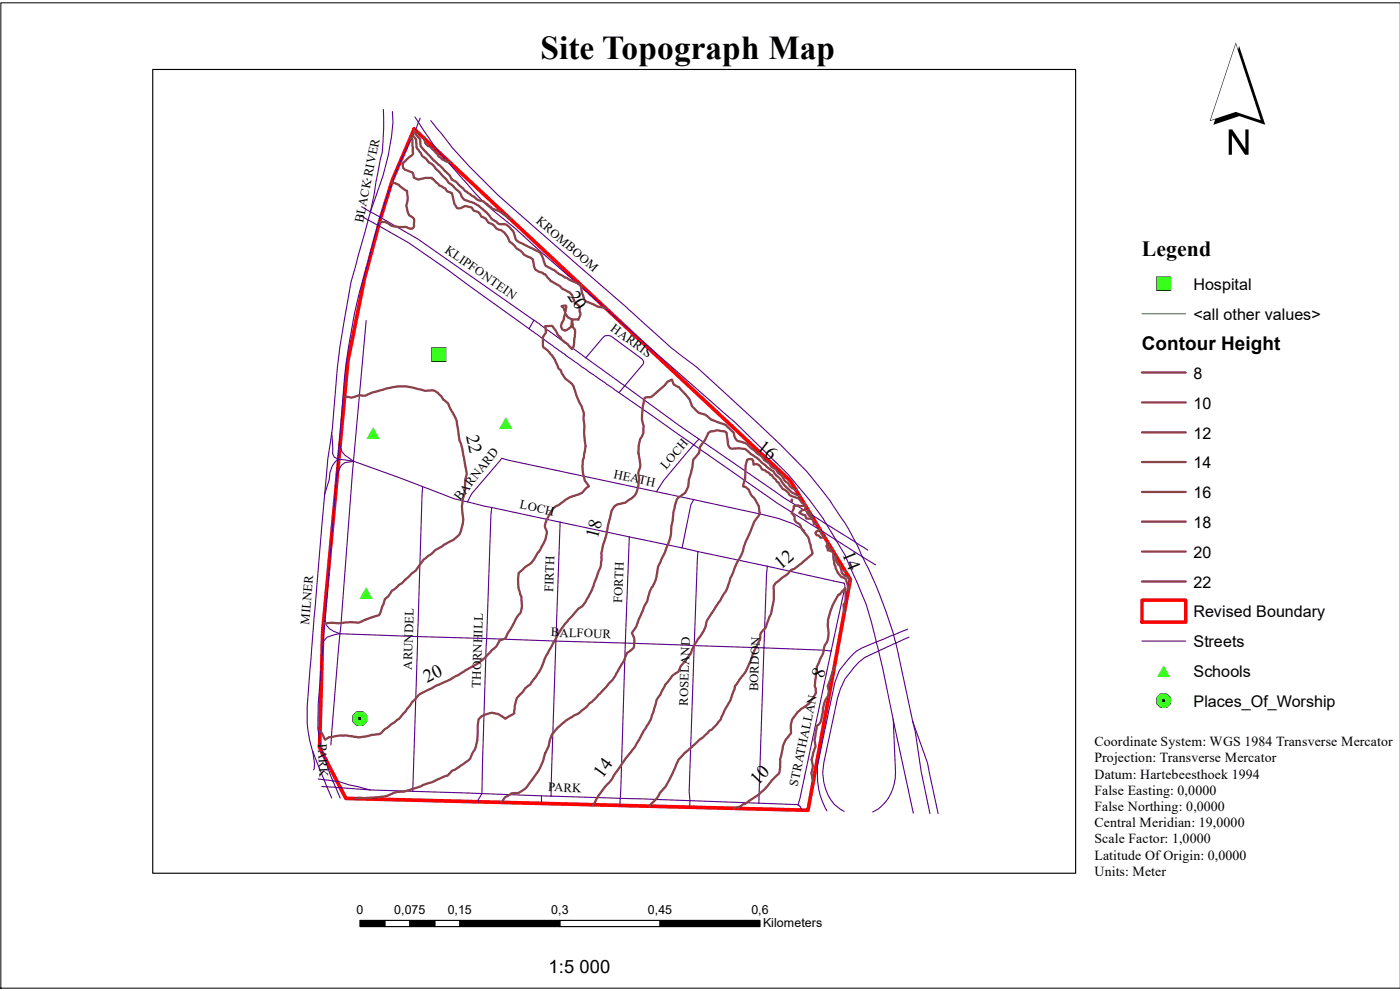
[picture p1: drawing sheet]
<svg xmlns="http://www.w3.org/2000/svg" width="420mm" height="297mm" viewBox="0 0 420 297" stroke-linecap="round" stroke-linejoin="round" font-family="sans-serif">
<path d="M419.9 .8h-419.6v295.5h419.6" fill="none" stroke="#000" stroke-width=".3"/>
<path d="M124.2 38.7l112.9 105.5 17.9 29.6-12.7 69.1-138.6-3.5-7.9-15.3 1-34.7 7.5-81 5-24.9 4.8-17.8 3.6-11.8z" fill="none" stroke="#f00" stroke-width="1.1"/>
<path d="M185.6 117.7l22.4 15.7M106 138.3l20.8 7.6M100.9 143.1l-3.4 42.8M204.6 164.3l-15.9-3.3-1.1 31.8M250 174.2l3.2 .7M93.8 225.3l.5 3.7-.2 1.8M97.2 233.8l.9 2.1M100.7 236.1l-.9-2 2.2 .4 8.9 2.3" fill="none" stroke="#580096" stroke-width=".34"/>
<circle cx="101.4" cy="137.6" r=".17" fill="#580096"/>
<g fill="none" stroke="#580096" stroke-width=".34">
<path d="M115 32.9l.1 2.6a66.5 66.5 0 0 1-2.3 18.9l-.6 4-1.1 5.1M117.7 33.4a48.3 48.3 0 0 1-1.3 13.3l-1.5 5.9-3.8 10.9M124.5 35.1l1 1.6M125.5 36.7l-.9 2.3a142.2 142.2 0 0 0-10.5 26.1M125.5 36.7l1.7 2.6a61.3 61.3 0 0 0 7.7 9.9l3.3 3.8a86.5 86.5 0 0 0 16.1 15.2l7.2 6.7 59 51.8 15.8 15.5 6.5 7.7 4 5.5 1 1.8M126 35.4l-.5 1.3M129.2 36.2l2.1 2.7a164.5 164.5 0 0 0 22.3 23.3l39.4 34.6a158.9 158.9 0 0 0 16.1 13.4 648.5 648.5 0 0 1 33 31.3 122.6 122.6 0 0 1 14.5 21.2M110.1 53.5l.1 .5M108 64.5l2.4 1.5M108.5 62l2.6 1.5M110.4 66l-5.2 18.7-1.1 6.3a266.4 266.4 0 0 0-4.6 38.7M110.4 66l2.9 1.6"/>
<path d="M111.1 63.5l-.7 2.5M111.1 63.5l3 1.6M113.3 67.6l-2.6 10a173.7 173.7 0 0 0-7.4 35.9l-1.5 19.4M113.3 67.6l9.3 5.2 11.9 8.2 24.2 17.6M114.1 65.1l-.8 2.5M114.1 65.1l11.3 6.6 34.7 24.3M109.8 96.1l-3.8 42.2M158.7 98.6l15.9 11.5 11 7.6 1.8-2M160.1 96l15.6 11.3M160.1 96l-1.4 2.6M175.7 107.3l11.7 8.4M175.7 107.3l5.2-6.1a2.24 2.24 0 0 1 2.3-.4l9.3 6.8 .6 .8-.1 .7-5.6 6.6"/>
<path d="M187.4 115.7l22.3 16M99.5 129.7a156.6 156.6 0 0 0-2.1 18.5M99.5 129.7l.2 6.2 .6 1.2 1.1 .5M101.4 137.6l-.5 5.5 .9-2.5 .7-1.1 1-.8 2.5-.4M101.4 137.6a7.7 7.7 0 0 0-2.7 6.3l-1.3 4.3M101.4 137.6l4.6 .7M101.4 137.5v.1M101.8 132.9a6.6 6.6 0 0 0 4 5.2l.2 .2M101.8 132.9l-.4 4.7M106 138.3l-4.1 51.7M208 133.4l-9 10.7-2.1 3.3M208 133.4l25 17.4 17.7 11.1"/>
<path d="M209.7 131.7l-1.7 1.7M209.7 131.7a462.2 462.2 0 0 0 38.1 25.5M97.4 148.2l-4.7 55.8a69.3 69.3 0 0 0-.3 15.1l1.2 5.8 3.6 8.9M140.2 150.5l7.3 1.7M140.2 150.5a37.8 37.8 0 0 1-7.9-2.5l-5.5-2.1-1.6 45M147.5 152.2l-.3 2-1.2 37.3M147.5 152.2l20.5 4.4M168 156.6l-1.3 35.6M168 156.6l20.7 4.4M196.9 147.4l-46.4-10-9 10.6-1.3 2.5M196.9 147.4l11.1 2.4M208 149.8l-.8 1.6-2.6 12.9 4.7 1.1"/>
<path d="M208 149.8l25.5 5.7 4.4 1.6 3.4 1.9M247.8 157.2l2.9 4.7M247.8 157.2l8.8 5.5M209.3 165.4l-1.1 28.2M209.3 165.4l20.8 4.4M230.1 169.8l-1 24.4M230.1 169.8l19.9 4.4M250.7 161.9a83.7 83.7 0 0 1 7 14.2 86.3 86.3 0 0 1 5.1 16.4M250.7 161.9l8 5.1M253.2 174.9l.2 .7-.1 1.1-4 18.5M256.6 162.7l2.1 4.3M256.6 162.7l3.7 2.2"/>
<path d="M258.6 166.9l.2 .2M258.7 167a122.6 122.6 0 0 1 9.3 23.3v.1M258.7 167l3.9 2.4M97 192.3l-1.6 19.1a39.5 39.5 0 0 0 2.8 18.5l1.6 4.2-2.6-.3M101.9 190l-.5-.2a6.5 6.5 0 0 1-3.3-2.2l-.6-1.7-.5 6.4M101.9 190l-2.7 33.4M101.9 190l23.3 .9M101.9 190l-3.8 1-1.1 1.3M125.2 190.9l-1.4 46.4M125.2 190.9l20.8 .6M146 191.5l-1.5 46.4M146 191.5l20.7 .7"/>
<path d="M166.7 192.2l-1.4 46.5M166.7 192.2l20.9 .6M187.6 192.8l-1.6 46.6M187.6 192.8l20.6 .8M208.2 193.6l-1.5 43.7 .2 2.8M208.2 193.6l20.9 .6M229.1 194.2l-1.5 46.6M229.1 194.2l20.2 1M249.3 195.2l-9.9 46.1M262.8 192.5l-4.2 1.7a15.2 15.2 0 0 0-5.5 5.1l-1.4 1.7-1.3 3.7-5.3 25.1a22.2 22.2 0 0 0 2.9 13.3M262.8 192.5l.7 2.7M263.5 195.2a15.4 15.4 0 0 0-8.5 6.3l-1.6 2.1-1.3 2.9-.9 2.7-4.1 19.5a14.8 14.8 0 0 0 3.2 12.5l2.9 2.1"/>
<path d="M263.5 195.2l4.4 20.6M268 190.4l-5.2 2.1M268 190.4l.7 2.4M268.7 192.8l5 23.5M268.7 192.8l-5.2 2.4M272.2 188.7l-4.2 1.7M272.6 191l-3.9 1.8M267.9 215.8l.7 15.7a12.6 12.6 0 0 1-6.9 11.9M267.9 215.8l6 28M273.7 216.3l.8 3.1 1.8 12 2.6 12.6M273.7 216.3l4.5 12.8 3.2 14.9M95.4 233.5l1.8 .3"/>
<path d="M96.5 235.8l1.6 .1M98.1 235.9l2.6 .2M98.1 235.9l1.4 3.4M100.7 236.1l10.2 .7 12.9 .5M100.7 236.1l1.3 3.2M123.8 237.3l20.7 .6M144.5 237.9l-1.1 1.8v.7M144.5 237.9l17.9 .7M162.4 238.6v2.3M162.4 238.6l2.9 .1M165.3 238.7l20.7 .7M186 239.4l20.9 .7"/>
<path d="M186 239.4l-.1 2.1M206.9 240.1l20.7 .7M206.9 240.1v1.9M227.6 240.8l11.8 .5M239.4 241.3l.6 .6 .6 1"/>
</g>
<path d="M168.4 91.8l.9-.2 .6 .2-.4 1.8-.5-1.3zM237.4 149.8l.2 .1-.1 .4z" fill="none" stroke="#894444" stroke-width=".68"/>
<circle cx="253.5" cy="171.3" r=".34" fill="#894444"/>
<g fill="none" stroke="#894444" stroke-width=".68">
<path d="M124.1 39h.2v.8l.6 .7a2.65 2.65 0 0 1 1.2 2.7 5.7 5.7 0 0 0 1.8 2.6l1.9 2 5 4.7 .8 1.4a4.8 4.8 0 0 1 2.4 1.9l1.5 1.5 4 2.7a3.8 3.8 0 0 1 2.6 1.2l1.4 1.3a11.1 11.1 0 0 1 4.7 2.6l.9 .5M125.4 39.8l.3 .3M117.4 54.6l2.2 .8 2.5 1.8 .1 3.3a2.71 2.71 0 0 0 0 2.6l.6 1.5a1.87 1.87 0 0 1 1.3 2.6l.1 .6-.2 .4-.5 .4-.7-.1a3.9 3.9 0 0 0-3.2-.4l-2.1-.4a4.3 4.3 0 0 0-3.7-1.2M123 41.5l.5 .1 .2 .2 .1 2.3a2.74 2.74 0 0 1-.3 2.5l-2.8 2.4 .2 1.4 .6 .5 2.3 .9 .3 1.5 1.1 .5 2.3-.5h2l.1 .4 .4 .1 1.8 1.8 1.7 .9 .5 .8 1.6 .7 .4 1.8a4.1 4.1 0 0 0 1 2.5 2.78 2.78 0 0 0 2.5-.5 2.47 2.47 0 0 1 2.6 1.4l1.6 .6a2.48 2.48 0 0 0 2 1.8l.9 1.2a3.2 3.2 0 0 1 2.3 1.7 5.5 5.5 0 0 1 3.9 4l1.1 .8a4.5 4.5 0 0 0 2.2 1.9 4.3 4.3 0 0 0 2.9 2l.9 .6 .2 2a2.99 2.99 0 0 0 2.6 2l.4 .4h.4a9.4 9.4 0 0 0 4.4 3.6l.8 .8 2.3 1.2 .5 .6 .9 2.5 1.1 .6 .3 .5v1.5l.3 .8-.6 1.6-2-.1-1.2-.7-.8-1.1-.4 1.8-.6 1-.3 1 .4 .9 .9 .5 .9-.6 1.1-.8v-1.9l.2 1.9a2.43 2.43 0 0 1 .7 2.9l-.3 3.1-.6 .9-1.3-1.6-1.8-1.3-.2-.6a4.6 4.6 0 0 1-1.7-2.4l-.9-1.1-2.1 .1 .3 1.8-.2 .3a2.98 2.98 0 0 0-.8 3.2v.7l.3 .4a11.4 11.4 0 0 1 4.4 6.2l.7 .7 .2 .7 1.5 2a5.2 5.2 0 0 1 2.7 4l.7 1.8a11.7 11.7 0 0 1 1.8 4.6l.3 7.7a6.6 6.6 0 0 1-.2 4.2l-.1 1.2-.3 .5a9.8 9.8 0 0 0 1.8 8l-1.1 .9a6.1 6.1 0 0 1-4 2.2l-1.8 .9-2.5 1.8a4.1 4.1 0 0 0-2.2 2.2l-1.2 2.3-.4 1.7a5.3 5.3 0 0 1-.9 6 2.78 2.78 0 0 1-1.3 2 8.3 8.3 0 0 1-3.7 4.2l-2 1.8v4.1l.5 1.9a4.9 4.9 0 0 1 .5 3.1l-.1 1.7a1.79 1.79 0 0 1-.9 1.7l-3.2 5.5-.7 1.7-1.8 .5-.3 .6a4.2 4.2 0 0 1-2 2.3l-.7 .9a17 17 0 0 1-6.5 4.8 60.8 60.8 0 0 1-10.4 5.5l-1.4 .7a8.8 8.8 0 0 0-4.5 3.4l-4.4 5.5-4.1 2.9a3.7 3.7 0 0 1-4 1.7 11.7 11.7 0 0 1-7.2 .3l-2-.1-3.6 .5-1.2 .8-1-2-.5-.5M123.5 40.3l1.3 1.5v.7a3.7 3.7 0 0 0 1 3l.8 1.2 1.2 .9a4.1 4.1 0 0 0 2 1.9l3.9 4.1a5.2 5.2 0 0 0 2.2 2.2l2.1 2a3.3 3.3 0 0 0 1.5 2.2 13.4 13.4 0 0 1 8.2 5.8l1.2 .7a2.74 2.74 0 0 0 2.7 .7 6.2 6.2 0 0 1 3.1 4.6l.8 .8 5 2.3a3.5 3.5 0 0 1 2.6 3.3l.7 1.6 2.5 1.2 1.2 1.1 2 1.1 4 1.9a1.57 1.57 0 0 1 .9 1.8l.1 .9 .6 1.5a1.54 1.54 0 0 0 1.5 1.4l2.3 1.1 2.8 .6M127.2 41.4l.1 .4a2.14 2.14 0 0 0 1.9 2.3l2 2a4.5 4.5 0 0 0 2.2 1.9l.1 .3 1.4 .4M103.4 118.9l.9 .1a2.34 2.34 0 0 0 2.3-.1l1.6-.4a3.5 3.5 0 0 0 3.2-.7l3.2-.9a15.5 15.5 0 0 1 11-.2l.9 .2a3.9 3.9 0 0 0 3 .1l.7 .1 1.1 .7 2 2.2a3.2 3.2 0 0 1 1.7 2.4l.6 1.1a9.2 9.2 0 0 1 1.7 4.5 21.9 21.9 0 0 0 1.4 6.6l.9 5.3a6.3 6.3 0 0 1-.1 4.3l-.1 3.4a16.4 16.4 0 0 0-.5 8.2 7 7 0 0 1-3.2 6.2 43.5 43.5 0 0 0-8.7 5.8l-1.4 2a4.1 4.1 0 0 1-2.1 2.1l-2.9 3-3.1 2.2-1 1.7-1.1 .9-1.3 4-.6 .8-3.9 1.4a4.5 4.5 0 0 1-4.1 .6l-4 .4-2-.2-2.5 .2M238.8 146.9l-.4-.2a3.3 3.3 0 0 1-2-1.8 3.2 3.2 0 0 1-1.8-2.2l-1.2-.9a2.32 2.32 0 0 0-1.9-1.7l-.1-.1a3.6 3.6 0 0 0-2.1-2 4.6 4.6 0 0 0-2.4-2.2l-1.4-1.2a5.8 5.8 0 0 0-4.3-2.4 3.3 3.3 0 0 1-1.1-2.4 8.2 8.2 0 0 0-4.6-3.1l-2.2-.9a6.8 6.8 0 0 0-3.8-2.1l-1-.9a3.9 3.9 0 0 1-1.6-3l-3.3-3.8a2.63 2.63 0 0 1-2.1-2.2l-1.3 .7-.9 1.1-2.5 2.2a2.59 2.59 0 0 1-2.6 1.3l-.7 .1-.3 .4-.4 2.2a12.1 12.1 0 0 0 .3 6l-.1 .5a3.9 3.9 0 0 1-1 3.5 9.2 9.2 0 0 0-.1 6v.3a5.5 5.5 0 0 1-.5 3.7 10.8 10.8 0 0 1-1.1 6.8l-1.6 1.2a3 3 0 0 1-2.3 1.2 3.5 3.5 0 0 0-3.2 3l-1.7 7.7a13.9 13.9 0 0 0-1.1 6.1 9.5 9.5 0 0 1-1.1 4.3 29 29 0 0 1-4.7 9.7 5.9 5.9 0 0 0-2.6 2.5 35.1 35.1 0 0 0-6.7 9.8 26.3 26.3 0 0 0-3.1 6.4l-2.4 3.6a4.4 4.4 0 0 1-2.3 2.3l-1 1.4a5.6 5.6 0 0 0-2.1 4.8l-.1 1.2-2.7 1.7a5.3 5.3 0 0 0-6-1.3 3.1 3.1 0 0 0-2.1 1.6l-.2 2a15.1 15.1 0 0 1-2.6 10l-4.2 2.9-.9 .4-1.3 1.4-8.7 3.5a20.2 20.2 0 0 1-6.5 1.4l-1.2 .4a16.3 16.3 0 0 1-7.8 1.4h-2.6l-1 .3M239.9 148.9a10.3 10.3 0 0 1-4.4-3.2l-.9-1a4.5 4.5 0 0 0-1.8-2.2 3.2 3.2 0 0 0-2.1-1.9l-3.2-2.9-2.6-1.9a2.7 2.7 0 0 0-2.7-1.3l-2.6 .1a1.77 1.77 0 0 1-1.3-2l-.4-2.4a.87 .87 0 0 0-.9-.9 6 6 0 0 0-3.5 0l-1.1 .5-.9 2a5.8 5.8 0 0 0-1.9 4.1l-.9 1a3.4 3.4 0 0 0-1 3.1l-1.1 3.8a5.4 5.4 0 0 1-3 5.3l-.6 .7-.2 .8a15.3 15.3 0 0 0-1 5.5l-.4 1.6a12.3 12.3 0 0 1-.9 5l-1.1 3-2 4.2a13.7 13.7 0 0 1-1.7 6.1l-.8 1.2a14.2 14.2 0 0 1-1.8 5l-1.6 3.7a8.1 8.1 0 0 1-2 3.9 5.6 5.6 0 0 1 .5 4.4l-1 1a3.4 3.4 0 0 0-1.7 2.6l-1.4 2.4a25 25 0 0 1-6.4 8.1l-1.9 2.1-.9 .5-.6 .9-2.4 2a19.4 19.4 0 0 0-8.2 6.4l-.4 1.1a10.6 10.6 0 0 1-1.6 4.5 19.7 19.7 0 0 1-4.8 9.2l-.6 .8a4.6 4.6 0 0 1-4.6 2.1l-1.2 .7a4.1 4.1 0 0 0-1.9 2M241.2 151.1l-.6-.3a2.73 2.73 0 0 0-2.3-1.8l-1.5-.6a3.9 3.9 0 0 0-2.1-1.8l-1.2-1.9-.6-.3-1.4-2-.5-.1-.3-.5-1.2-.7-1-.4a2.03 2.03 0 0 0-2.5-1.4l-.1-1.1-.3-.5-1.5 .1a15.7 15.7 0 0 0-.6 5.9l-.6 2.1 .6 .2a2.67 2.67 0 0 1 1.6 2.2l.4 .5a5.9 5.9 0 0 1 2.3 4.8 1.4 1.4 0 0 1-.8 1.8l-.8 1.2-2.9 7a21.1 21.1 0 0 1-2.7 6.3l-1.6 4a12.6 12.6 0 0 1-2.4 5.1l-3.1 4.8a7.4 7.4 0 0 0-1.9 4.2l-1.4 2.6-1.7 2.4a18.6 18.6 0 0 1-2.8 5.1l-.2 .2a7.1 7.1 0 0 0-2.2 3.3 6 6 0 0 0-3 3l-.8 .8-1.4 3-1.2 1.5-.9 3.5a14.4 14.4 0 0 1-2.2 4.7l-.8 1.2a33 33 0 0 1-5.9 9l-2.5 3.6-1.1 1.9-1.2 1.3a23.1 23.1 0 0 0-3.9 5.7l-.6 .6M242.3 152.8l-.2 1 .6 .8 1 .5M242.8 153.6v.2l.5 .5"/>
<path d="M245 157.2h-.9l-.2-1-.4-.6-1.7-.1-.3-1-1.8-.7 .9-.9 .9-.1 .2-1-.3-.1h-1.8l-.4-.2-1.2 .3 .1 .6-.7 1.4 1 1.2-.1 .8 .5 .8a2.47 2.47 0 0 1 1.8 2.2l.8 1a7 7 0 0 1 1.8 4.4l.5 1.6-.2 .4-5.2 4.3a3.7 3.7 0 0 0-2.3 1.8l-2.3 1.7a2.78 2.78 0 0 0-1.6 3.2 23 23 0 0 1-2.2 10.2l-.4 .9a3.2 3.2 0 0 0-1.6 3.5l-2 4a21.7 21.7 0 0 1-4.4 8.4l-1.1 1.6-.1 .8-.5 1.2a21.2 21.2 0 0 1-2.7 5.6l-.1 .4a12.7 12.7 0 0 1-3.5 4.9l-.7 .4-2 2-5.4 4.6-.9 1.1a6.7 6.7 0 0 0-2.2 3.8l-.8 1.7a15.7 15.7 0 0 1-3.7 5.7l-.8 1.3-2.2 2.5M245.7 158.4l-.1 .7-.6 .2-.5 .5 .4 .7h.7l.5 .7 1.4 .1M246.2 159.4l-.1 .4 .9 .7M248.2 162.5l-.4 1.3 .5 .7v.5a1.85 1.85 0 0 1 1.7 .8 9.6 9.6 0 0 0 1.5 6.2l.8 1 1.4 .6 .7 3.3M248.7 163.3l-.2 .5 .4 .6 .6 .4M250.6 166.6a3.3 3.3 0 0 0 1.4 3.2l.3 1.2a2.43 2.43 0 0 0 2 2l.6 1.6M253.2 183.8l-.1-.4a3.7 3.7 0 0 1 .4-3v-4.1l-1.6 1.9h-.4l-.9 1.6a14.9 14.9 0 0 0-2.1 10l-.1 1.1a5.2 5.2 0 0 1-1.2 2.9v.4a6.4 6.4 0 0 1-1.3 3.6l-.3 1a2.87 2.87 0 0 0-.6 2.4l-.2 .6a13.2 13.2 0 0 0-.2 5.1l.1 .9-1.3 2a7.8 7.8 0 0 1-3.1 2.7 8.7 8.7 0 0 0-3.1 4.9v.4a2.81 2.81 0 0 1-.7 3 7.7 7.7 0 0 0-2 4.9l-.5 2.1a9.2 9.2 0 0 1-.5 4.2l-1.8 1.8a22.4 22.4 0 0 1-8.8 7.4l-.8 .6-2 .5M250.2 200l-1.9 5.8a3.9 3.9 0 0 1-.8 4.2l-.7 2.5-.3 2.3a3.4 3.4 0 0 1-1.5 3l-.7 4 .3 2-.7 1.9-.5 2.1 .1 .4a4.9 4.9 0 0 1-.1 3.6l.5 2.7"/>
</g>
<path d="M45.8 20.8h276.8v241h-276.8z" fill="none" stroke="#000" stroke-width=".34"/>
<path d="M342.5 94.1h13.1" fill="none" stroke="#00ad90" stroke-width=".34"/>
<path d="M342.5 111.7h13.1M342.5 120.7h13.1M342.5 129.6h13.1M342.5 138.5h13.1M342.5 147.5h13.1M342.5 156.4h13.1M342.5 165.4h13.1M342.5 174.3h13.1" fill="none" stroke="#894444" stroke-width=".68"/>
<path d="M342.5 179.9h13.1v6.6h-13.1z" fill="none" stroke="#f00" stroke-width="1"/>
<path d="M342.5 192.2h13.1" fill="none" stroke="#580096" stroke-width=".34"/>
<g fill="#000" stroke="#000" stroke-width=".34">
<path d="M108 276h7.4v1.8h-7.4z" fill-rule="evenodd"/>
<path d="M122.9 276h7.5v1.8h-7.5z" fill-rule="evenodd"/>
<path d="M137.9 276h30v1.8h-30z" fill-rule="evenodd"/>
<path d="M198 276h29.9v1.8h-29.9z" fill-rule="evenodd"/>
</g>
<path d="M115.4 276h7.5v1.8h-7.5zM130.4 276h7.5v1.8h-7.5zM167.9 276h30.1v1.8h-30.1z" fill="none" stroke="#000" stroke-width=".34"/>
<text font-size="48.1" x="362.7" y="46.4">´</text>
<text font-size="10" x="162.1" y="17.8">Site Topograph Map</text>
<text font-size="6.5" x="342.5" y="76.7">Legend</text>
<g font-size="6.4" fill="#0f0">
<text x="129.4" y="108.5">&quot;</text>
<text x="105.7" y="217.5">&amp;</text>
</g>
<g font-size="6.4">
<text x="129.4" y="108.6">)</text>
<text x="105.7" y="217.5">:</text>
</g>
<g font-size="6.4" fill="#5f0">
<text x="109.7" y="131.5">#</text>
<text x="149.5" y="128.7">#</text>
<text x="107.6" y="179.5">#</text>
</g>
<g font-size="6.3" fill="#0f0">
<text x="346.9" y="87.3">&quot;</text>
<text x="346.9" y="212.3">&amp;</text>
</g>
<g font-size="6.3">
<text x="346.9" y="87.4">)</text>
<text x="346.9" y="212.4">:</text>
</g>
<text font-size="6.3" fill="#5f0" x="346.9" y="202.9">#</text>
<text font-size="5.7" x="342.5" y="105">Contour Height</text>
<g font-size="5.6">
<text x="170.1" y="88.6" transform="rotate(57 170.1 88.6)">20</text>
<text x="139.8" y="130.7" transform="rotate(79 139.8 130.7)">22</text>
<text x="226.8" y="134.6" transform="rotate(39 226.8 134.6)">16</text>
<text x="179.3" y="161.6" transform="rotate(-76 179.3 161.6)">18</text>
<text x="252.6" y="166.1" transform="rotate(68 252.6 166.1)">14</text>
<text x="234.2" y="171" transform="rotate(-40 234.2 171)">12</text>
<text x="246.9" y="203.6" transform="rotate(-71 246.9 203.6)">8</text>
<text x="128.1" y="204.7" transform="rotate(-27 128.1 204.7)">20</text>
<text x="180.7" y="233.5" transform="rotate(-54 180.7 233.5)">14</text>
<text x="227.2" y="235.7" transform="rotate(-46 227.2 235.7)">10</text>
</g>
<g font-size="5.5">
<text x="164.5" y="291.8">1:5</text>
<text x="173.8" y="291.8">000</text>
</g>
<g font-size="4.8">
<text x="358" y="87">Hospital</text>
<text x="358" y="95.9">&lt;all other values&gt;</text>
<text x="358" y="113.6">8</text>
<text x="358" y="122.5">10</text>
<text x="358" y="131.5">12</text>
<text x="358" y="140.4">14</text>
<text x="358" y="149.4">16</text>
<text x="358" y="158.3">18</text>
<text x="358" y="167.2">20</text>
<text x="358" y="176.2">22</text>
<text x="358" y="185.1">Revised Boundary</text>
<text x="358" y="194.1">Streets</text>
<text x="358" y="203">Schools</text>
<text x="358" y="211.9">Places_Of_Worship</text>
</g>
<g font-size="4.1">
<text x="328.3" y="223.7">Coordinate System: WGS 1984 Transverse Mercator</text>
<text x="328.3" y="228.5">Projection: Transverse Mercator</text>
<text x="328.3" y="233.4">Datum: Hartebeesthoek 1994</text>
<text x="328.3" y="238.3">False Easting: 0,0000</text>
<text x="328.3" y="243.2">False Northing: 0,0000</text>
<text x="328.3" y="248">Central Meridian: 19,0000</text>
<text x="328.3" y="252.9">Scale Factor: 1,0000</text>
<text x="328.3" y="257.7">Latitude OfOrigin: 0,0000</text>
<text x="328.3" y="262.6">Units: Meter</text>
</g>
<g font-size="3.8">
<text x="108.9" y="66.9" transform="rotate(-79 108.9 66.9)">BLACK RIVER</text>
<text x="160.6" y="66.5" transform="rotate(41 160.6 66.5)">KROMBOOM</text>
<text x="133.2" y="75.5" transform="rotate(35 133.2 75.5)">KLIPFONTEIN</text>
<text x="183" y="99" transform="rotate(36 183 99)">HARRIS</text>
<text x="183.9" y="143.2" transform="rotate(12 183.9 143.2)">HEATH</text>
<text x="199.8" y="140.9" transform="rotate(-50 199.8 140.9)">LOCH</text>
<text x="138" y="150.3" transform="rotate(-52 138 150.3)">BARNARD</text>
<text x="155.7" y="152.4" transform="rotate(12 155.7 152.4)">LOCH</text>
<text x="165.9" y="177.6" transform="rotate(-88 165.9 177.6)">FIRTH</text>
<text x="186.6" y="180.9" transform="rotate(-88 186.6 180.9)">FORTH</text>
<text x="92.7" y="187.3" transform="rotate(-85 92.7 187.3)">MILNER</text>
<text x="165.2" y="190.8" transform="rotate(2 165.2 190.8)">BALFOUR</text>
<text x="123.5" y="200.8" transform="rotate(-88 123.5 200.8)">ARUNDEL</text>
<text x="144.1" y="206.1" transform="rotate(-88 144.1 206.1)">THORNHILL</text>
<text x="227.3" y="207.3" transform="rotate(-88 227.3 207.3)">BORDON</text>
<text x="206.3" y="211.6" transform="rotate(-88 206.3 211.6)">ROSELAND</text>
<text x="95.4" y="223" transform="rotate(87 95.4 223)">PARK</text>
<text x="164.4" y="237.2" transform="rotate(2 164.4 237.2)">PARK</text>
<text x="239.2" y="235.8" transform="rotate(-78 239.2 235.8)">STRATHALLAN</text>
</g>
<g font-size="3.7">
<text x="106.9" y="274.2">0</text>
<text x="118.2" y="274.2">0,075</text>
<text x="134.3" y="274.2">0,15</text>
<text x="165.3" y="274.2">0,3</text>
<text x="194.3" y="274.2">0,45</text>
<text x="225.4" y="274.2">0,6</text>
<text x="228.9" y="277.8">Kilometers</text>
</g>
</svg>
